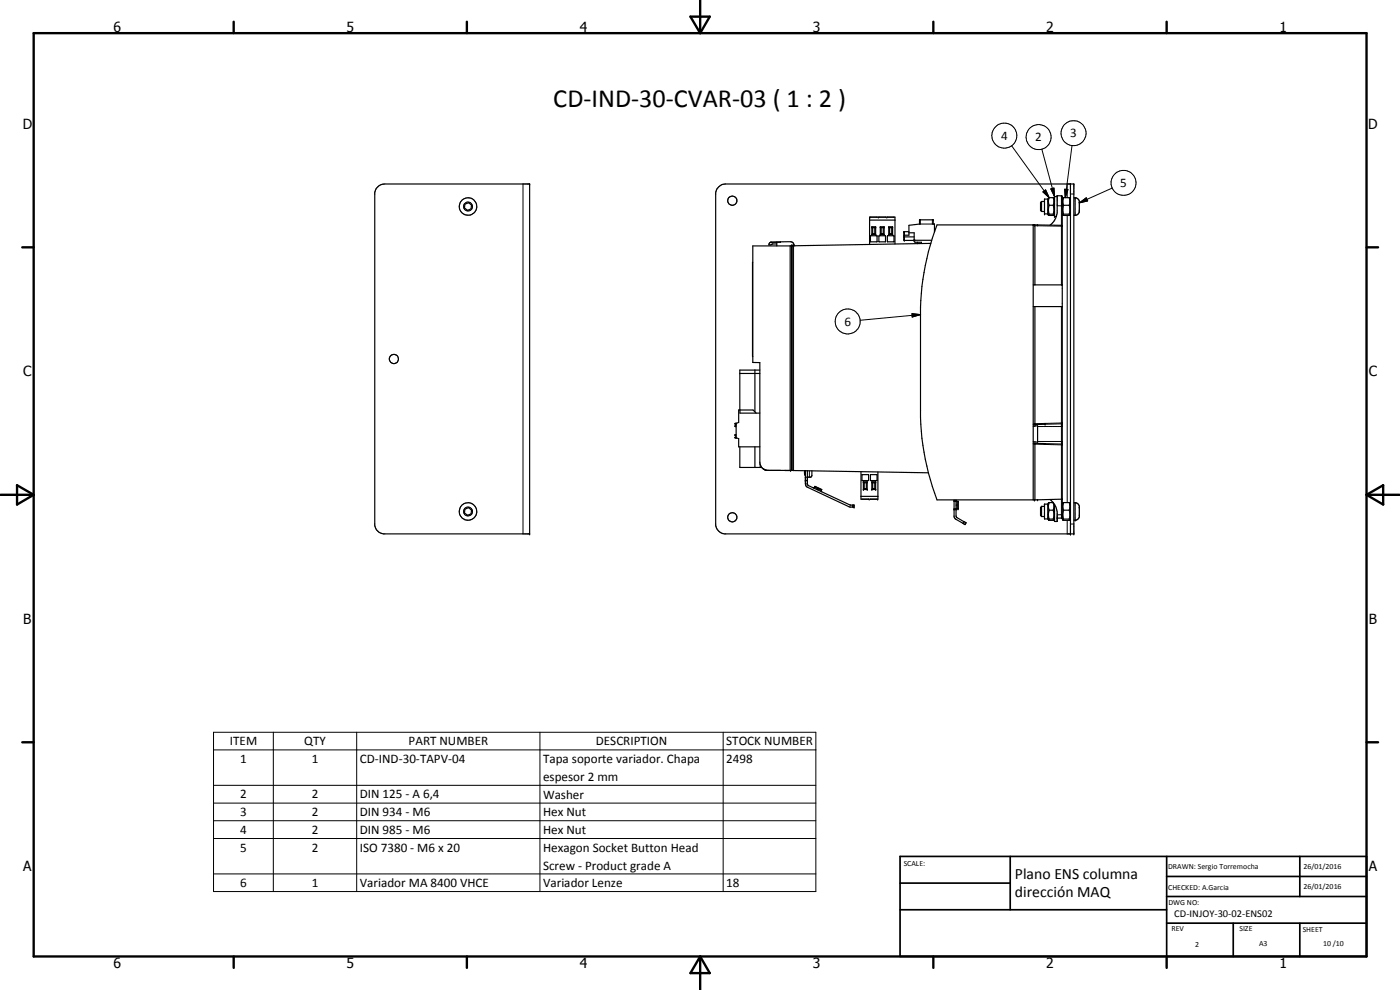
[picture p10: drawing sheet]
<svg xmlns="http://www.w3.org/2000/svg" width="420mm" height="297mm" viewBox="0 0 420 297" stroke-linecap="round" stroke-linejoin="round" font-family="sans-serif">
<g fill="none" stroke="#000" stroke-width=".35">
<path d="M113.1 56.4l1.2-1 1.2-.2h43.5v105h-43.9a2.97 2.97 0 0 1-2.6-2.6v-99.8zM215.7 56.1l.9-.7 1.2-.2h104.5v105h-104.9a3.1 3.1 0 0 1-2.6-2.6v-99.8l.4-1.1zM314.5 59.7h-1v4.5h1M314.5 59.7v4.5M314.7 59.4h.1M314.7 59.4l-.2 .3M314.9 59.3h1.2M314.9 59.3l-.2 .9 .2 1.4M314.9 59.3l-.1 .1M316.1 59.3l.4 .4M316.1 59.3l.2 .9-.2 1.4M317.3 59h-.8v5.9h.5"/>
<path d="M319.2 59.3l-.4 .5M319.2 59.3l-.2 .9 .2 1.4M319.2 59.3h1.7M320.9 59.3l.1 .1M320.9 59.3l.2 .9-.2 1.4M321 59.4h.1M321 59.4l.3 .4M321.3 55.2v105M322.3 59.4h.8l.7 .7 .1 3.4a1.36 1.36 0 0 1-1.6 1.1M139.5 61.3l1.1-.5 .9 .7-.1 1.2-1.1 .4-.9-.7zM225.9 78.7v28.3M231.2 72.7l-.4 .8 1-.3h1.3"/>
<path d="M233.1 72.7v1.1M233.1 72.7h-1.9M234.2 72.6l-1.1 .1M234.2 72.6h3.3l.4 .1 .6 1M234.2 72.6l-3 .1M237.1 73.8v67.4l-1.5-.1M237.5 73.5l.1 67.6M261 66h7.6M261.3 70.8h1.9v1.7l-1.9 .1zM261.7 68.1h1.1M261.7 70.4h1.1M261.7 68.1l.2 .2"/>
<path d="M261.7 68.1v2.3M261.9 68.3h.6M261.9 70.1h.6M261.9 68.3v1.8M261.9 70.1l-.2 .3M262.5 70.1l.3 .3M262.5 68.3v1.8M262.8 68.1l-.3 .2M262.8 68.1v2.3M263.8 70.8h2v1.7l-1.9 .1zM264.2 68.1h1.1M264.2 68.1l.2 .2"/>
<path d="M264.2 70.4h1.1M264.2 68.1v2.3M264.4 68.3v1.8M264.4 68.3h.7M264.4 70.1h.7M264.4 70.1l-.2 .3M265.1 70.1l.2 .3M265.1 68.3v1.8M265.3 68.1l-.2 .2M265.3 68.1v2.3M266.3 70.8h2v1.7l-1.9 .1zM266.7 68.1h1.2"/>
<path d="M266.7 70.4h1.2M266.7 68.1l.3 .2M266.7 68.1v2.3M267 68.3h.6M267 70.1h.6M267 70.1l-.3 .3M267 68.3v1.8M267.6 68.3v1.8M267.6 70.1l.3 .3M267.9 68.1l-.3 .2M267.9 68.1v2.3M268.6 73.2v-8h-7.6v8.2"/>
<path d="M271.3 71l.1 .1M271.4 71.1h3M272.8 69.5h-1.5v2.6h3.1M272.8 69.8h1.6v2.6l.2 .3h1.9v.4M274.4 71.8l.2 .3h5M275.4 72.7v.4M276 67.2v-1.2h4.1v1.2M276 67.2h.2M276 67.2l-3.2 .4v3h-1.5v.4M279.3 73l-41.5 .8h-11.9v35h2.1v30.1l.6 1.4M279.8 67.2h.6v2.4M310.1 67.5v82.5"/>
<path d="M310.1 67.6l.5 .1v17.8M311.2 67.5h.2M312.6 60.5v3M312.6 60.5l-.3 .2v2.5l.3 .3M312.6 63.5h.9M312.6 60.5h.9M314.5 64.2l.2 .3M314.7 64.5l.2 .1 1.4-.1M314.9 61.6h1.2M314.9 64.3h1.2M314.9 61.6l-.2 1 .2 1.7M314.9 64.3l-.2 .2"/>
<path d="M316.1 61.6l.2 1-.2 1.7M316.1 64.3l.2 .2M316.5 64.2l-.2 .3M317 64.9l.3-1v-5.2l1.3 .1 .2 .2v96.7l.4 .4h1.7l.4-.4M317 64.9l-.7 1.5-1.2 1.2M318.8 67.9l-.3-.3-7.9-.1h-29.4a76.1 76.1 0 0 0-4.9 24.7v32.9a76 76 0 0 0 2.3 16.8M318.8 64.2l.2 .3M319 64.5l.2 .1 1.9-.1M319.2 61.6h1.7M319.2 61.6l-.2 1 .2 1.7M319.2 64.3l-.2 .2M319.2 64.3h1.7"/>
<path d="M320.9 61.6l.2 1-.2 1.7M320.9 64.3l.2 .2M321.3 64.2l-.2 .3M310.1 92h8.7M310.1 85.5h8.7M310.6 92v35.4M222 112.1h6M226.6 111v12.6M228 111h-6v12M220.6 130.6l.3 .1M220.6 130.5v.1M220.6 127.3h.1"/>
<path d="M220.6 128h.1M220.7 127.3h.2M220.7 128h.2M220.9 127.6l-.3 .4M220.9 130.4l-.3 .1M220.9 131.1l-.3 .2 .5 .1M221.1 127l-.2 4.3 .8 .3v2.5h6.3M221.1 127h-.4l-.1 .3M222 134.1v6.2h6.6M222.1 123v1h5.9M226.6 134.1v6.2M226.9 124l-.9-1h-4.3v3.7l-.6 .3"/>
<path d="M310.1 133h.5M310.1 127.9l1.3-.1v4.9l-1.3-.2M310.6 133v17M310.6 127.4h-.5M310.6 133l3 .1M313.6 127.3l-3 .1M139.5 152.8l1.1-.5 .9 .7-.1 1.2-1.1 .4-.9-.7zM228.6 140.3l1.5 .8 48.5 .8M229 140.6l.9 .5M230 141.1h.3M241.5 141.2v1l.2 .3M241.6 142.4h.1"/>
<path d="M241.7 144.2h.6M241.7 141.2v4l.4 .9 12.7 6h1.5v-.5l-1.2-.1-12.6-5.9-.2-.4v-4M243.7 141.3v1.4l-.3 .4-1.7 .1M244 146.3h.4l.1-.4 2 1M246.5 146.9h.1M246.6 146.9l-.1 .5 .1 .2M258.4 141.5v8.3h5.1v-8.2M258.4 148.9h5.1M258.7 142.4h1.9v1.8h-1.9zM259.1 146.9h1.2M259.1 144.6h1.2M259.1 144.6l.3 .3"/>
<path d="M259.1 144.6v2.3M259.4 144.9h.6M259.4 146.6h.6M259.4 144.9v1.7M259.4 146.6l-.3 .3M260 144.9v1.7M260 146.6l.3 .3M260.3 144.6l-.3 .3M260.3 144.6v2.3M261.3 142.4h1.9v1.8h-1.9zM261.7 144.6v2.3M261.7 146.9h1.1"/>
<path d="M261.7 144.6l.2 .3M261.7 144.6h1.1M261.9 144.9v1.7M261.9 144.9h.6M261.9 146.6h.6M261.9 146.6l-.2 .3M262.5 144.9v1.7M262.5 146.6l.3 .3M262.8 144.6v2.3M262.8 144.6l-.3 .3M278.6 141.9l2.6 8.1h28.9M286.3 150l.1 5.3 .3 .4 2.9 1.7"/>
<path d="M286.3 150.3h.6M286.3 152.8h.6M286.9 150.1l.2 .3h.5v2.3h-.5l-.2 .3M286.9 150l.1 5.1 2.9 1.8-.3 .5M289.6 157.4h.1M289.8 156.8h.1M310.1 149.9l.5 .1M310.4 150h.2M311.2 149.9h.2M312.6 151.9v3.1M312.6 151.9l-.3 .4v2.3l.3 .4M312.6 155h.9"/>
<path d="M312.6 151.9h.9M314.5 151.3h-1v4.4h1M314.5 151.3v4.4M314.5 155.7l.2 .3M314.7 155.9h.1M314.7 156h.1M314.7 155.9v.1M314.7 156h1.6M314.8 150.8l-.1 .1M314.9 150.8h1.2l.2 .9-.2 1.4M314.9 153.1h1.2M314.9 155.7h1.2"/>
<path d="M314.9 150.8l-.4 .5M314.9 155.7l-.2 .2M314.9 150.8l-.2 .9 .2 1.4M314.9 153.1l-.2 1 .2 1.6M315.1 149.9l1.5 1.6a6.7 6.7 0 0 1 .7 5h-.8v-5.2M316.1 155.7l.2 .3M316.1 153.1l.2 1-.2 1.6M316.5 155.7l-.2 .3M318.8 149.8l-8.2 .2M318.8 155.2l-.2 .2h-1.3M319.1 150.8v.1M319.2 150.8l-.2 .9 .2 1.4"/>
<path d="M319.2 153.1l-.2 1 .2 1.6M319.2 155.7l-.2 .3M319.2 150.8l-.4 .5M319.2 150.8h1.7M319.2 153.1h1.7M319.2 155.7h1.7M320.9 150.8l.2 .9-.2 1.4M320.9 153.1l.2 1-.2 1.6M320.9 155.7l.1 .3M320.9 150.8l.4 .5M322.3 150.8a1.36 1.36 0 0 1 1.6 1.1l-.1 3.4-.7 .7-.8 .1"/>
<circle cx="140.5" cy="62" r="2.63"/>
<circle cx="219.8" cy="60.2" r="1.38"/>
<circle cx="118.2" cy="107.7" r="1.38"/>
<circle cx="140.4" cy="153.5" r="2.63"/>
<circle cx="219.8" cy="155.2" r="1.38"/>
</g>
<g fill="none" stroke="#000" stroke-width=".3">
<path d="M157 55.2v105M303.6 43.7l11.3 15.6M312.7 44.7l3.8 14.3M313 57.6l.8-.6 1.1 2.3zM315.4 56.7l.9-.3 .2 2.6zM318.5 58.8h.1M318.5 58.8v26.7M319.5 56.8l1 .1-.8 2.4zM320.3 55.2v4.1M321.3 58.2h1M321.7 43.7l-2 15.6M322.7 59.4h.1"/>
<path d="M322.7 59.4v5.2M333.8 56.4l-9.9 4.5M237.8 73.8v67.3M238.2 73.7v67.5M238.3 73.5h-.8M261.1 65.2h.1M263.6 65.2h.1M266.1 65.2h.1M271.3 69.5v.1M271.4 69.5h.1M271.4 72.1h.1M271.4 69.5v1.1"/>
<path d="M271.4 71.1v1M276.2 66v1.2h3.6v-1.2M310.1 67.6h.1M310.5 67.5h.1M310.6 67.7l8.2 .2M317.3 61.7l1.5 .1M320.3 64.6v86.2M323.9 60.9l2.1-1.5 .4 .9zM273.7 94.1l2.6 .3-2.5 .7zM276.3 94.4l-18.2 1.7M318.5 92v63.4M228.1 139.3v1"/>
<path d="M310.1 133.3h3.5M311.4 128h7.4M311.4 132.5h7.4M313.6 127.3h.1M313.6 127l-3.5 .2M313.6 127l5.2-.1-.3 .3M313.6 127v.3M313.6 133.1l4.9 .1 .3 .3-5.2-.2zM318.5 127.2h.1M318.5 127.2l-4.9 .1M241.5 141.6h.1M241.5 141.6h.2"/>
<path d="M241.6 142.4h.1M241.6 141.2v1.2M241.7 142.4h.1M241.7 141.2v1.2M241.7 145.2h.6M241.7 144.1h.6M242.9 141.3v1.9M244.4 146.2h.1M244.5 146.2l2 1M245.4 146.9v.1M245.4 146.8v.1M245.6 146.4l-.2 .4"/>
<path d="M255.9 151.6v.5M260.8 149.8h.1M263.4 149.8h.1M286.3 150.4h.6M286.3 152.7h.6M286.9 151.6h.7M287.2 152.7h.1M287.2 150.4v2.3M289.3 156.5l-.3 .5M310.5 150h.1M318.8 154.4l-1.5 .1M318.8 154.9l-.3 .2"/>
<path d="M320.3 156.1v4.1M321.3 157.2h1M322.7 156.1h.1M322.7 150.8v5.3M64.1 219.7h180.7v47.8h-180.7zM82 219.7v47.8M107 219.7v47.8M162 219.7v47.8M217 219.7v47.8M64.1 225h180.7M64.1 235.6h180.7M64.1 241h180.7"/>
<path d="M64.1 246.3h180.7M64.1 251.6h180.7M64.1 262.2h180.7"/>
<circle cx="322.2" cy="39.9" r="3.8"/>
<circle cx="301.4" cy="40.7" r="3.7"/>
<circle cx="311.7" cy="41.1" r="3.8"/>
<circle cx="337.2" cy="54.9" r="3.7"/>
<circle cx="140.5" cy="62" r="1.36"/>
<circle cx="254.4" cy="96.5" r="3.8"/>
<circle cx="140.5" cy="153.5" r="1.34"/>
</g>
<g fill="#000">
<circle cx="159" cy="55.2" r=".18"/>
<circle cx="314.7" cy="59.4" r=".18"/>
<circle cx="316.5" cy="59" r=".18"/>
<circle cx="317.3" cy="58.7" r=".18"/>
<circle cx="319" cy="59.4" r=".18"/>
<circle cx="321.1" cy="59.4" r=".18"/>
<circle cx="321.3" cy="55.2" r=".18"/>
<circle cx="261.7" cy="70.4" r=".18"/>
<circle cx="261.7" cy="68.1" r=".18"/>
<circle cx="262.8" cy="70.4" r=".18"/>
<circle cx="262.8" cy="68.1" r=".18"/>
<circle cx="264.2" cy="70.4" r=".18"/>
<circle cx="264.2" cy="68.1" r=".18"/>
<circle cx="265.3" cy="70.4" r=".18"/>
<circle cx="265.3" cy="68.1" r=".18"/>
<circle cx="266.7" cy="70.4" r=".18"/>
<circle cx="266.7" cy="68.1" r=".18"/>
<circle cx="267.9" cy="70.4" r=".18"/>
<circle cx="267.9" cy="68.1" r=".18"/>
<circle cx="271.3" cy="71" r=".18"/>
<circle cx="280.1" cy="66" r=".18"/>
<circle cx="310.4" cy="67.5" r=".18"/>
<circle cx="311.4" cy="67.5" r=".18"/>
<circle cx="313.5" cy="64.2" r=".18"/>
<circle cx="314.5" cy="64.2" r=".18"/>
<circle cx="316.5" cy="64.9" r=".18"/>
<circle cx="323.9" cy="63.3" r=".18"/>
<circle cx="323.9" cy="60.6" r=".18"/>
<circle cx="310.6" cy="127.4" r=".18"/>
<circle cx="237.3" cy="141.1" r=".18"/>
<circle cx="241.5" cy="141.6" r=".18"/>
<circle cx="241.5" cy="141.9" r=".18"/>
<circle cx="241.6" cy="142.4" r=".18"/>
<circle cx="241.7" cy="144.2" r=".18"/>
<circle cx="242.3" cy="144.2" r=".18"/>
<circle cx="256.3" cy="151.6" r=".18"/>
<circle cx="256.3" cy="152.1" r=".18"/>
<circle cx="259.1" cy="146.9" r=".18"/>
<circle cx="259.1" cy="144.6" r=".18"/>
<circle cx="260.3" cy="146.9" r=".18"/>
<circle cx="260.3" cy="144.6" r=".18"/>
<circle cx="261.7" cy="146.9" r=".18"/>
<circle cx="261.7" cy="144.6" r=".18"/>
<circle cx="262.8" cy="146.9" r=".18"/>
<circle cx="262.8" cy="144.6" r=".18"/>
<circle cx="286.3" cy="152.8" r=".18"/>
<circle cx="286.9" cy="152.8" r=".18"/>
<circle cx="287.6" cy="152.7" r=".18"/>
<circle cx="310.4" cy="150" r=".18"/>
<circle cx="311.4" cy="149.9" r=".18"/>
<circle cx="313.5" cy="151.3" r=".18"/>
<circle cx="314.5" cy="151.3" r=".18"/>
<circle cx="314.7" cy="150.9" r=".18"/>
<circle cx="316.1" cy="150.8" r=".18"/>
<circle cx="317.3" cy="155.4" r=".18"/>
<circle cx="318.8" cy="155.2" r=".18"/>
<circle cx="319" cy="150.9" r=".18"/>
<circle cx="321.1" cy="150.9" r=".18"/>
<circle cx="323.9" cy="152.1" r=".18"/>
<circle cx="159" cy="160.2" r=".18"/>
<circle cx="321.3" cy="160.2" r=".18"/>
<circle cx="322.3" cy="160.2" r=".18"/>
</g>
<g fill="none" stroke="#000" stroke-width=".71">
<path d="M10.1 9.9h400v277.1h-400zM70.1 6.5v3.4M140.1 6.5v3.4M207.2 5h5.8l-2.9 4.9zM210.1 0v9.9M280.1 6.5v3.4M350.1 6.5v3.4M6.7 74.2h3.4M410.1 74.2h3.5M.1 148.5h10M5.1 145.6l5 2.9-5 2.9zM410.1 148.5h10"/>
<path d="M410.1 148.5l5-2.9v5.8zM6.7 222.7h3.4M410.1 222.7h3.5M70.1 287v3.4M140.1 287v3.4M210.1 287v10M210.1 287l2.9 5h-5.8zM280.1 287v3.4M350.1 287v3.4"/>
</g>
<path d="M270.1 257h140v30h-140zM303.2 257v16M350.1 257v30M390.1 257v12M270.1 265h33.1M270.1 273h80M350.1 277h60M350.1 269h60M350.1 263h60M370.1 277v10M390.1 277v10" fill="none" stroke="#000" stroke-width=".51"/>
<path d="M313 57.6l.8-.6 1.1 2.3zM315.4 56.7l.9-.3 .2 2.6zM319.5 56.8l1 .1-.8 2.4zM323.9 60.9l2.1-1.5 .4 .9zM273.7 94.1l2.6 .3-2.5 .7z" fill="#000"/>
<text font-size="7.9" x="166.1" y="32">CD-IND-30-CVAR-03 ( 1 : 2 )</text>
<g font-size="4.7">
<text x="304.6" y="263.7">Plano ENS columna</text>
<text x="304.6" y="269.1">dirección MAQ</text>
</g>
<g font-size="4.2">
<text x="34" y="9.6">6</text>
<text x="104" y="9.6">5</text>
<text x="174" y="9.6">4</text>
<text x="244" y="9.6">3</text>
<text x="314" y="9.6">2</text>
<text x="384" y="9.6">1</text>
<text x="6.8" y="38.7">D</text>
<text x="410.6" y="38.7">D</text>
<text x="7" y="112.9">C</text>
<text x="410.8" y="112.9">C</text>
<text x="7" y="187.1">B</text>
<text x="410.8" y="187.1">B</text>
<text x="7" y="261.4">A</text>
<text x="410.8" y="261.4">A</text>
<text x="34" y="290.4">6</text>
<text x="104" y="290.4">5</text>
<text x="174" y="290.4">4</text>
<text x="244" y="290.4">3</text>
<text x="314" y="290.4">2</text>
<text x="384" y="290.4">1</text>
</g>
<g font-size="3.9">
<text x="300.4" y="42">4</text>
<text x="321.2" y="41.2">3</text>
<text x="310.7" y="42.4">2</text>
<text x="336.2" y="56.2">5</text>
<text x="253.4" y="97.7">6</text>
<text x="69" y="223.6">ITEM</text>
<text x="91.3" y="223.6">QTY</text>
<text x="122.6" y="223.6">PART NUMBER</text>
<text x="178.8" y="223.6">DESCRIPTION</text>
<text x="217.9" y="223.6">STOCK NUMBER</text>
<text x="72.1" y="228.9">1</text>
<text x="93.6" y="228.9">1</text>
<text x="108" y="228.9">CD-IND-30-TAPV-04</text>
<text x="163" y="229">Tapa soporte variador. Chapa</text>
<text x="217.9" y="228.9">2498</text>
<text x="72.1" y="239.6">2</text>
<text x="93.6" y="239.6">2</text>
<text x="108" y="239.6">DIN 125 - A 6,4</text>
<text x="163" y="234.3">espesor 2 mm</text>
<text x="163" y="239.6">Washer</text>
<text x="72.1" y="244.9">3</text>
<text x="93.6" y="244.9">2</text>
<text x="108" y="244.9">DIN 934 - M6</text>
<text x="163" y="244.9">Hex Nut</text>
<text x="72.1" y="250.2">4</text>
<text x="93.6" y="250.2">2</text>
<text x="108" y="250.2">DIN 985 - M6</text>
<text x="163" y="250.2">Hex Nut</text>
<text x="72.1" y="255.5">5</text>
<text x="93.6" y="255.5">2</text>
<text x="108" y="255.5">ISO 7380 - M6 x 20</text>
<text x="163" y="255.6">Hexagon Socket Button Head</text>
<text x="163" y="260.9">Screw - Product grade A</text>
<text x="72.1" y="266.1">6</text>
<text x="93.6" y="266.1">1</text>
<text x="108" y="266.2">Variador MA 8400 VHCE</text>
<text x="163" y="266.2">Variador Lenze</text>
<text x="217.9" y="266.1">18</text>
</g>
<text font-size="3.1" x="352.4" y="275.2">CD-INJOY-30-02-ENS02</text>
<g font-size="2.4">
<text x="271.2" y="259.7">SCALE:</text>
<text x="350.6" y="260.8">DRAWN: Sergio Torremocha</text>
<text x="391.2" y="260.6">26/01/2016</text>
<text x="350.6" y="267">CHECKED: A.Garcia</text>
<text x="391.2" y="266.7">26/01/2016</text>
<text x="350.6" y="271.4">DWG NO:</text>
<text x="351.6" y="279.3">REV</text>
<text x="372" y="279.4">SIZE</text>
<text x="391" y="279.6">SHEET</text>
<text x="358.7" y="284.1">2</text>
<text x="377.9" y="283.8">A3</text>
<text x="397.1" y="283.8">10 /10</text>
</g>
</svg>
